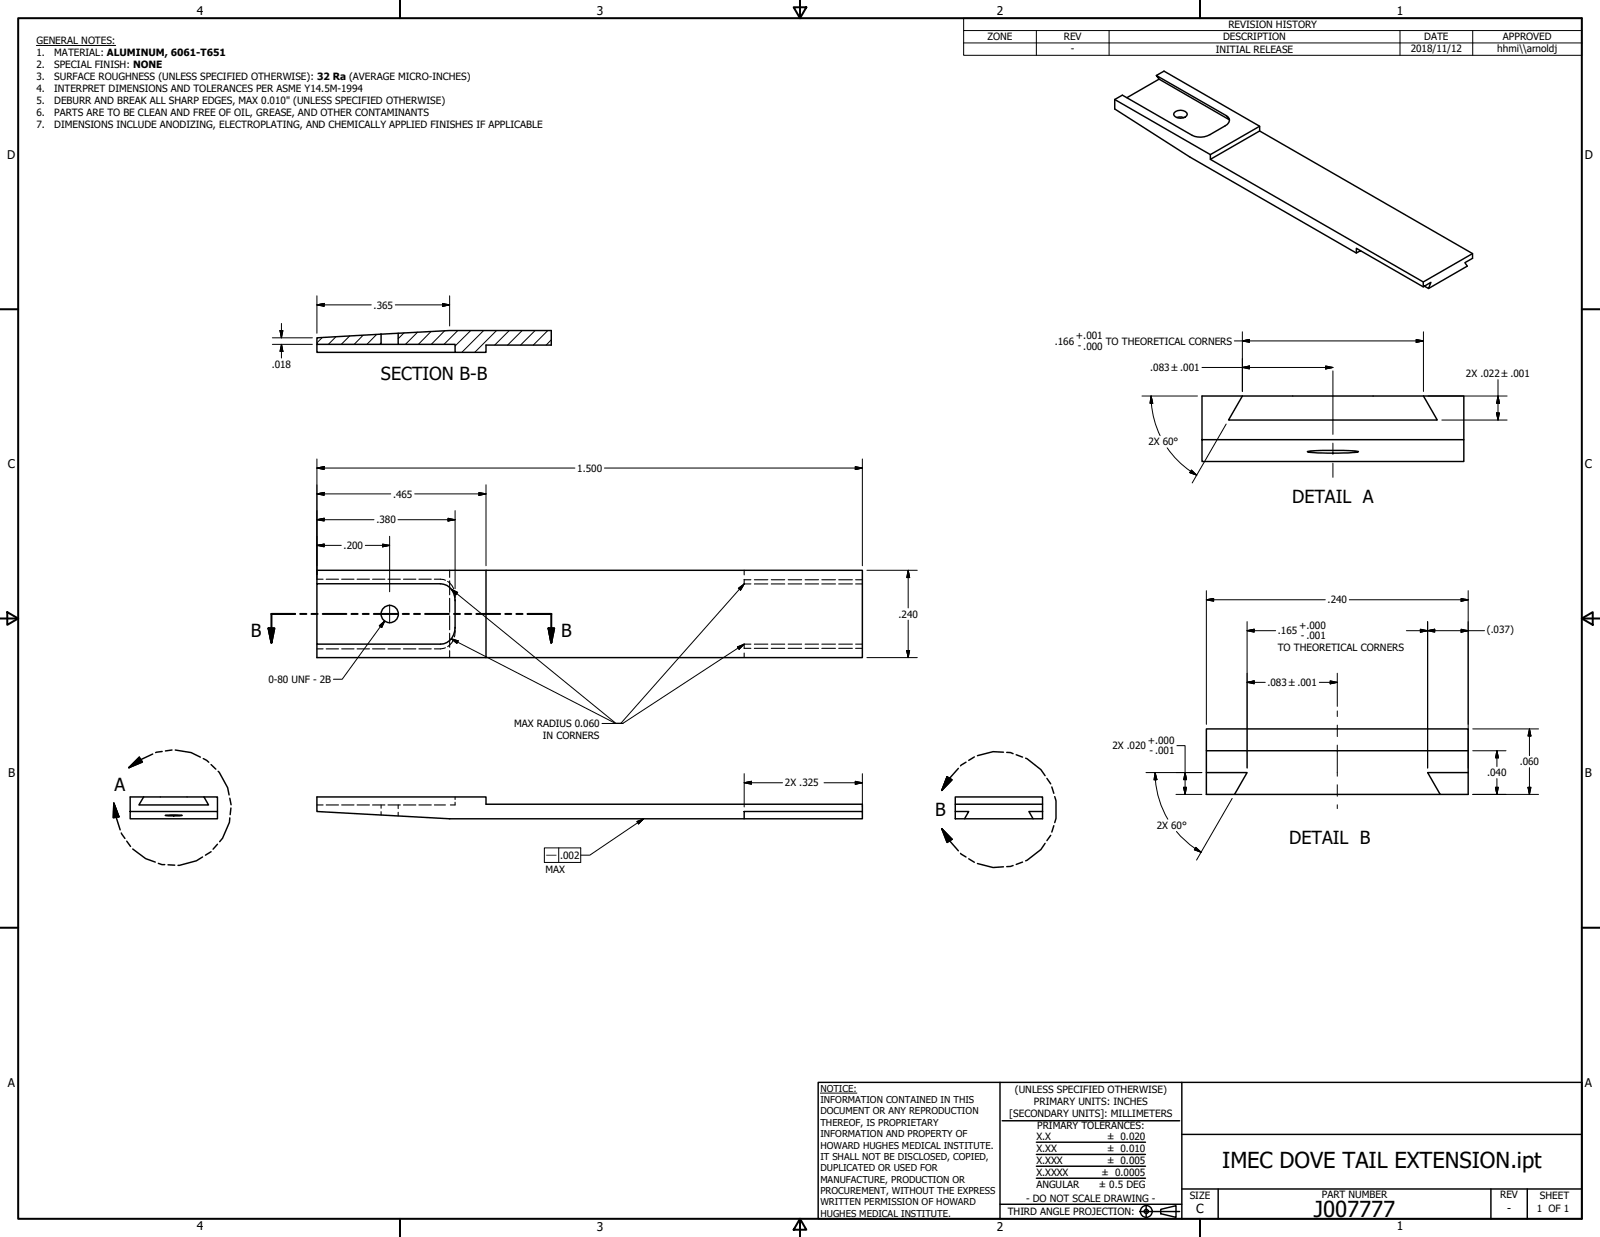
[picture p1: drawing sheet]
<svg xmlns="http://www.w3.org/2000/svg" width="559mm" height="432mm" viewBox="0 0 559 432" stroke-linecap="round" stroke-linejoin="round" font-family="sans-serif">
<!-- layer: Hatch (ANSI) -->
<g fill="none" stroke="#000" stroke-width=".35">
<path d="M112.6 117.8l-1.9 1.9M117.3 117.5l-2.6 2.7M122.1 117.3l-2.9 2.9M126.8 117l-3.1 3.2M131.6 116.7l-3.5 3.5M133.1 119.7l-.4 .5M141.1 116.2l-2 2M145.9 116l-4.3 4.2M150.6 115.7l-4.5 4.5M155.3 115.4l-4.7 4.8M159.9 115.4l-4.8 4.8M164.4 115.4l-5.5 5.4"/>
<path d="M168.9 115.4l-7.6 7.6M173.4 115.4l-7.6 7.6M177.9 115.4l-5.1 5.1M182.4 115.4l-5.1 5.1M186.9 115.4l-5.1 5.1M191.3 115.4l-5.1 5.1M192.5 118.6l-1.7 1.9"/>
</g>
<!-- layer: Hidden (ANSI) -->
<g fill="none" stroke="#000" stroke-width=".38">
<path d="M157 199.1v2.4M259.9 199.1v1.6M110.7 202.2h2.1M113.9 202.2h4.3M119.3 202.2h4.3M124.7 202.2h4.3M130.1 202.2h4.3M135.5 202.2h4.3M140.9 202.2h4.3M146.3 202.2h4.3M151.7 202.2h2.2l1.7 .4M156.3 202.9l1.6 1.5 .6 1.1"/>
<path d="M157 202.8v4.8M157 208.9v4.8M157 214.9v4.9M158.7 206.3l.2 2.3M158.9 209.1v.6M158.9 219v.5M259.9 202.2v1.6h2.4M259.9 202.4h2.4M263.5 203.8h4.7M263.5 202.4h4.7M269.4 203.8h4.7M269.4 202.4h4.7"/>
<path d="M275.3 203.8h4.7M275.3 202.4h4.7M281.2 203.8h4.7M281.2 202.4h4.7M287 203.8h4.8M287 202.4h4.8M292.9 203.8h4.8M292.9 202.4h4.8M298.8 203.8h2.4M298.8 202.4h2.4M110.7 226.5h2.1M113.9 226.5h4.3"/>
<path d="M119.3 226.5h4.3M124.7 226.5h4.3M130.1 226.5h4.3M135.5 226.5h4.3M140.9 226.5h4.3M146.3 226.5h4.3M155.6 226.1l-1.7 .4h-2.2M157 221v4.9M157 227.1v2.5M158.5 223.1l-.6 1.2-1.6 1.4M158.9 220.1l-.2 2.2M259.9 228v1.6"/>
<path d="M259.9 226.3h2.4M262.3 224.9h-2.4v1.5M263.5 224.9h4.7M263.5 226.3h4.7M269.4 224.9h4.7M269.4 226.3h4.7M275.3 224.9h4.7M275.3 226.3h4.7M281.2 224.9h4.7M281.2 226.3h4.7M287 224.9h4.8M287 226.3h4.8"/>
<path d="M292.9 224.9h4.8M292.9 226.3h4.8M298.8 224.9h2.4M298.8 226.3h2.4M158.9 278.2v.9M110.7 281h2.1M113.9 281h4.3M119.3 281h4.3M124.7 281h4.3M130.1 281h4.3M133.1 281v1.1M133.1 283.3v1.2"/>
<path d="M135.5 281h4.3M139.1 281v1.3M139.1 283.5v1.3M140.9 281h4.3M146.3 281h4.3M151.7 281h3.9M158.9 280v1h-1.6"/>
</g>
<!-- layer: Visible (ANSI) -->
<g fill="none" stroke="#000" stroke-width=".51">
<path d="M389.3 34.7l33.4 19.3 17.2-9.9M389.3 34.7v3.3l26.2 16.8 58.2 33.5M393.6 34.1l11.2-6.5 24.6 14.2M403.9 26.4l2.6-1.6 33.4 19.3v1.6M404.8 27.6l-.9-1.2 24.4 14a1.89 1.89 0 0 1 1.1 1.9 1.89 1.89 0 0 1-1.5 1.6l-5.3 3.1a6.8 6.8 0 0 1-6.2 .2l-24.4-14-2.7 1.5M410.1 39.4a2.9 2.9 0 0 1 4.6 .5 2.73 2.73 0 0 1-4.8 0zM411 41l1.7-.2 .8 .3M422.7 54v1.6l17.2-9.9 74.4 42.8v1.7l-2.7 1.5 .8 1.2-13.5 7.8M422.7 55.6l74.4 42.8M475.2 87.5l-1.5 .8v-1.6l23.4 13.4 2.6-1.5-.8 2.1-1.4-.8M514.3 88.5l-17.2 9.9v1.7M110.7 117.9l22.4-1.3v3.6h-22.4z"/>
<path d="M139.1 116.3l17.9-.9h35.5v5.1h-22.8v2.5h-10.8v-2.8h-19.8zM139.1 116.3l-6 .3M110.7 120.2v2.8h48.2M133.1 120.2h6M433.9 138.2l-4.8 8.4h72.9l-4.9-8.4M497.1 138.2h-77.3v22.9h91.4v-7.6h-91.4M497.1 138.2h14.1v15.3M456.6 157.6l8.9-.4a29.6 29.6 0 0 1 8.9 .5l-3.6 .4-5.3 .1a31.6 31.6 0 0 1-8.9-.6zM169.7 199.1h-59v4.7M110.7 203.8h43.2a5.4 5.4 0 0 1 5 5.9v9.3a5.5 5.5 0 0 1-5 5.9h-43.2zM110.7 224.9v4.7h59v-30.5h131.5v30.5h-131.5M50.2 278.2l-1.7 2.8h24.3l-1.6-2.8"/>
<path d="M71.2 278.2h-25.7v7.6h30.4v-2.5h-30.4M71.2 278.2h4.7v5.1M421.3 262.1v-7.7h91.5v15.3M421.3 269.7h14.2l-4.3 7.6h-9.9zM431.2 277.3h71.8M498.6 269.7h14.2v7.6h-9.8zM512.8 262.1h-91.5v7.6M57.7 284.6l5.9 .1-4.8 .1zM259.9 283.3h41.3v2.5h-41.3zM301.2 283.3v-2.6h-131.5v-2.5h-59v5.1l46.3 2.5h102.9M333.6 280.7v-2.5h30.5v5.1M333.6 283.3h4.7l-1.4 2.5h-3.3z"/>
<path d="M336.9 285.8h23.9M359.3 283.3h4.8v2.5h-3.3zM364.1 280.7h-30.5v2.6"/>
<circle cx="136.1" cy="214.3" r="3"/>
</g>
<!-- layer: Visible Narrow (ANSI) -->
<path d="M428.3 40.4l.9 1.3" fill="none" stroke="#000" stroke-width=".38"/>
<!-- layer: Detail Boundary (ANSI) -->
<g fill="none" stroke="#000" stroke-width=".51">
<path d="M48.6 264.4l1.1 1.6-4.7 2zM53.3 263.2l-4.2 2-4.1 2.8M56.6 262.3l-2.2 .4M60.1 261.8l-2.3 .3M61.2 261.8l5.5 .9 3.3 1.6M71 264.8l1.9 1.3M73.7 266.9l1.7 1.6M76.2 269.2l3.3 5.8 .5 2.5M80.3 278.6l.4 2.3M330.8 271.1l1.7 1.1-3.6 3.7zM334.7 268.2l-3 3.5-2.8 4.2M337.4 266.1l-1.9 1.2"/>
<path d="M340.3 264.2l-2 1.2M350.5 262.6l-3.7-.2-5.4 1.4M351.6 262.6l1.3 .1 .9 .4M354.9 263.5l2.2 .8M358.2 264.7l5.3 4 1.5 2.1M365.6 271.7l1.4 1.9M367.3 274.7l.7 2.2M368.4 278.1l.4 1.4v6.2l-.4 1.4M39.8 280.4l1.7 4.7-1.9 .3zM39.8 280.4l.8 4.9 1.4 4.4M42.4 290.8l1.2 1.9M44.3 293.6l1.3 1.9"/>
<path d="M46.4 296.4l4.5 3.3 3.3 1.2M70.7 299.1l-2.1 1.4-6.4 1.6M73.7 297.3l-1.9 1.2M75.9 294.7l-1.5 1.7M80.3 285.5l-.2 1.5-2.4 5.6-1 1.2M80.6 282.1l-.2 2.3M328.9 289.3l3.6 3.7-1.7 1.1zM328.9 289.3l2.8 4.2 3 3.5M335.5 297.9l1.9 1.2M338.3 299.8l2 1.2M365 294.4l-1.5 2.1-5.3 4M367 291.6l-1.4 1.8"/>
<path d="M368 288.2l-.7 2.2M55.3 301.4l1.3 .4h.9M58.7 301.9l2.3 .1M341.4 301.4l5.4 1.4 3.7-.2M353.8 302.1l-2.2 .4M357.1 300.9l-2.2 .9"/>
</g>
<path d="M48.6 264.4l-3.6 3.6zM48.6 264.4l1.1 1.6-4.7 2zM330.8 271.1l-1.9 4.8zM330.8 271.1l1.7 1.1-3.6 3.7zM39.8 280.4l1.7 4.7zM39.8 280.4l1.7 4.7-1.9 .3zM328.9 289.3l3.6 3.7zM328.9 289.3l3.6 3.7-1.7 1.1z" fill="#000" stroke="#000" stroke-width=".51"/>
<!-- layer: Section Line (ANSI) -->
<g fill="none" stroke="#000" stroke-width=".7">
<path d="M93.8 219.3h2l-1 5zM103.1 214.3h-8.3v10M104.8 214.3h2.2M108.8 214.3h2.1M112.7 214.3h8.3M122.7 214.3h2.2M126.7 214.3h2.1M130.6 214.3h8.3M140.7 214.3h2.1M144.6 214.3h2.1M148.5 214.3h8.3M158.6 214.3h2.1"/>
<path d="M162.4 214.3h2.2M166.4 214.3h8.3M176.5 214.3h2.1M180.3 214.3h2.2M184.3 214.3h8.2v10M191.6 219.3h1.9l-1 5z"/>
</g>
<path d="M93.8 219.3l1 5zM93.8 219.3h2l-1 5zM191.6 219.3l.9 5zM191.6 219.3h1.9l-1 5z" fill="#000" stroke="#000" stroke-width=".7"/>
<!-- layer: Border (ANSI) -->
<g fill="none" stroke="#000" stroke-width=".7">
<path d="M6.3 6.3h546.1v419.1h-546.1zM139.7 0v6.3M277.2 2.5h4.4l-2.2 3.8zM279.4 0v6.3M419.1 0v6.3M0 107.9h6.3M552.4 107.9h6.4M0 215.9h6.3M2.5 213.7l3.8 2.2-3.8 2.2zM552.4 215.9l3.9-2.2v4.4zM552.4 215.9h6.4M0 323.8h6.3"/>
<path d="M552.4 323.8h6.4M139.7 425.4v6.4M279.4 425.4l2.2 3.9h-4.4zM279.4 425.4v6.4M419.1 425.4v6.4"/>
</g>
<!-- layer: Title (ANSI) -->
<g fill="none" stroke="#000" stroke-width=".51">
<path d="M285.8 377.8h266.6v47.6h-266.6zM349.2 377.8v47.6M412.7 377.8v47.6M350 391.2h62M361.9 398.7h38.1M412.7 396h139.7M361.9 411.3h38.1M361.9 407.1h38.1M361.9 403h38.1M412.7 415h139.7M425.4 415v10.4M520.7 415v10.4"/>
<path d="M533.4 415v10.4M349.2 420.4h63.5M398 422.9h14M400.3 420.6v4.6M405.4 422.1l5.3-1.2v4l-5.3-1.2z"/>
<circle cx="400.3" cy="422.9" r="2.06"/>
<circle cx="400.3" cy="422.9" r=".73"/>
</g>
<path d="M286.5 381.6h12.8" fill="none" stroke="#000" stroke-width=".35"/>
<!-- layer: Symbol (ANSI) -->
<g fill="none" stroke="#000" stroke-width=".35">
<path d="M12.7 15.9h27.7M336.5 10.7v-4.4h215.9v4.4M336.5 15h215.9M361.9 10.7v8.6M387.3 10.7v8.6M488.9 10.7v8.6M514.3 10.7v8.6M552.4 10.7h-215.9v4.3M552.4 10.7v8.6h-215.9v-4.3M132.5 218.4l1.9-1.7-1.1 2.4zM134.4 216.7l-14.9 20.4h-3M157.6 205.7l2.2 1.1-.6 .8z"/>
<path d="M157.6 205.7l57.5 46.8h2.5M257.9 205.4l2-1.6-1.3 2.2zM259.9 203.8l-43.1 48.7h-6.6M157.6 223l2.4 .7-.4 .9zM157.6 223l57.4 29.5h2.5M257.6 225.8l2.3-.9-1.8 1.7zM259.9 224.9l-42.4 27.6h-2.6M190.1 296h12.7v5.1h-12.7zM195.1 296v5.1M222.4 286.8l2.4-1-1.8 1.8zM224.8 285.8l-18.8 12.7h-3.2"/>
</g>
<!-- layer: Dimension (ANSI) -->
<g fill="none" stroke="#000" stroke-width=".35">
<path d="M95.1 117.9h14M97.8 115.4h1l-.5 2.5zM98.3 112.9v5M110.7 106.4l2.5-.5v1zM110.7 106.4h19M110.7 103.3v13M138 106.4h19M154.6 105.9l2.4 .5-2.4 .5zM157 103.3v10.5M431.1 119h66M433.9 119l2.5-.5v1zM433.9 115.8v20.9"/>
<path d="M494.6 118.5l2.5 .5-2.5 .5zM497.1 115.8v20.9M95.1 120.2h14M98.3 120.2l.5 2.5h-1zM98.3 120.2v4.8M398.8 138.2h19.4M402 138.2l.6 2.6h-1zM402 138.2l.1 2.6M419.8 128.3h45.7M433.9 128.3l2.5-.5v1zM463 127.8l2.5 .5-2.5 .5zM498.7 138.2h27.7"/>
<path d="M523.2 138.2l.5 2.6h-1zM523.2 132.5v14.1M402.1 140.8a31.8 31.8 0 0 0 3.1 11.3M407.6 156.3a31.8 31.8 0 0 0 8.2 8.2M428.2 148l-11.8 20.6M503.6 146.6h22.8M522.7 144.1h1l-.5 2.5zM110.7 163.4l2.5-.5v1zM110.7 172.4l2.5-.5v1zM110.7 160.2v42M110.7 163.4h90.1M110.7 172.4h25.8"/>
<path d="M144.8 172.4h24.9M158.9 178.2v27.3M167.3 171.9l2.4 .5-2.4 .5zM169.7 169.2v28.3M211.1 163.4h90.1M298.7 162.9l2.5 .5-2.5 .5zM301.2 160.2v37.3M415.9 164.5l2.1 1.4M416.1 164.1l1.9 1.8-2.5-.9zM110.7 190.4l2.5-.5v1zM110.7 181.4l2.5-.5v1zM110.7 190.4h8.5"/>
<path d="M110.7 181.4h19.9M127.6 190.4h8.5M133.6 189.9l2.5 .5-2.5 .5zM136.1 187.2v19.4M139 181.4h19.9M156.5 180.9l2.4 .5-2.4 .5zM302.8 199.1h17.6M317.2 199.1l.5 2.5h-1zM317.2 199.1v13.1M158.9 207.8v.3M317.2 216.5v13.1M421.3 209.4l2.6-.5v1z"/>
<path d="M421.3 209.4h41.6M421.3 206.2v46.7M435.5 217v51.1M471.2 209.4h41.6M496.1 219.6l2.5 .6-2.5 .5zM498.6 217v51.1M510.3 219.6l2.5 .6-2.5 .5zM510.3 208.9l2.5 .5-2.5 .5zM512.8 206.2v61.9M302.8 229.6h17.6M316.7 227.1h1l-.5 2.5zM435.5 220.2l2.5-.6v1.1z"/>
<path d="M435.5 238.2l2.5-.5v1zM435.5 220.2h10M435.5 238.2h6.4M460.8 238.2h6.2M464.6 237.7l2.4 .5-2.4 .5zM467 235v11.6M491.2 220.2h27.3M498.6 220.2l2.5-.6v1.1zM514.3 254.4h23M534.2 254.4l.5 2.5h-1zM534.2 254.4v9.4M259.9 273.2l2.5-.5v1z"/>
<path d="M259.9 273.2h13.4M259.9 270.1v11.6M287.8 273.2h13.4M298.7 272.7l2.5 .5-2.5 .5zM301.2 270.1v11.6M400.2 269.7h19.5M403.4 269.7l.7 2.5h-1.1zM403.4 269.7l.1 2.5M403.5 272.2a32.2 32.2 0 0 0 4.4 13.8M410.7 277.3h9M411 260.3h2.9v17M413.4 274.8h1l-.5 2.5z"/>
<path d="M413.9 269.7l.5 2.5h-1zM430.3 278.7l-12.4 21.5M514.3 277.3h23M514.3 262.1h11.7M522.3 274.8h1l-.5 2.5zM522.8 262.1l.5 2.4h-1zM522.8 262.1v5.5M522.8 271.8v5.5M533.7 274.8h1l-.5 2.5zM534.2 268v9.3M410.9 290.2l1.3 1.5a32.2 32.2 0 0 0 7.3 5.8M417.6 295.8l1.9 1.7-2.4-.9z"/>
</g>
<g fill="#000" stroke="#000" stroke-width=".35">
<path d="M97.8 115.4l.5 2.5zM97.8 115.4h1l-.5 2.5zM110.7 106.4l2.5-.5zM110.7 106.4l2.5-.5v1zM154.6 106.9l2.4-.5zM154.6 105.9l2.4 .5-2.4 .5zM433.9 119l2.5-.5zM433.9 119l2.5-.5v1zM494.6 119.5l2.5-.5zM494.6 118.5l2.5 .5-2.5 .5zM98.3 120.2l.5 2.5zM98.3 120.2l.5 2.5h-1z"/>
<path d="M433.9 128.3l2.5-.5zM433.9 128.3l2.5-.5v1zM463 128.8l2.5-.5zM463 127.8l2.5 .5-2.5 .5zM402 138.2l.6 2.6zM402 138.2l.6 2.6h-1zM522.7 144.1l.5 2.5zM522.7 144.1h1l-.5 2.5zM523.2 138.2l.5 2.6zM523.2 138.2l.5 2.6h-1zM110.7 163.4l2.5-.5zM110.7 163.4l2.5-.5v1z"/>
<path d="M110.7 172.4l2.5-.5zM110.7 172.4l2.5-.5v1zM167.3 172.9l2.4-.5zM167.3 171.9l2.4 .5-2.4 .5zM298.7 163.9l2.5-.5zM298.7 162.9l2.5 .5-2.5 .5zM415.5 165l2.5 .9zM416.1 164.1l1.9 1.8-2.5-.9zM110.7 190.4l2.5-.5zM110.7 190.4l2.5-.5v1zM110.7 181.4l2.5-.5zM110.7 181.4l2.5-.5v1z"/>
<path d="M133.6 190.9l2.5-.5zM133.6 189.9l2.5 .5-2.5 .5zM156.5 181.9l2.4-.5zM156.5 180.9l2.4 .5-2.4 .5zM317.2 199.1l.5 2.5zM317.2 199.1l.5 2.5h-1zM421.3 209.4l2.6-.5zM421.3 209.4l2.6-.5v1zM435.5 220.2l2.5-.6zM435.5 220.2l2.5-.6v1.1zM498.6 220.2l2.5-.6zM498.6 220.2l2.5-.6v1.1z"/>
<path d="M510.3 209.9l2.5-.5zM510.3 208.9l2.5 .5-2.5 .5zM316.7 227.1l.5 2.5zM316.7 227.1h1l-.5 2.5zM435.5 238.2l2.5-.5zM435.5 238.2l2.5-.5v1zM464.6 238.7l2.4-.5zM464.6 237.7l2.4 .5-2.4 .5zM496.1 220.7l2.5-.5zM496.1 219.6l2.5 .6-2.5 .5zM510.3 220.7l2.5-.5zM510.3 219.6l2.5 .6-2.5 .5z"/>
<path d="M534.2 254.4l.5 2.5zM534.2 254.4l.5 2.5h-1zM259.9 273.2l2.5-.5zM259.9 273.2l2.5-.5v1zM298.7 273.7l2.5-.5zM298.7 272.7l2.5 .5-2.5 .5zM403.4 269.7l.7 2.5zM403.4 269.7l.7 2.5h-1.1zM413.4 274.8l.5 2.5zM413.4 274.8h1l-.5 2.5zM413.9 269.7l.5 2.5zM413.9 269.7l.5 2.5h-1z"/>
<path d="M522.3 274.8l.5 2.5zM522.3 274.8h1l-.5 2.5zM522.8 262.1l.5 2.4zM522.8 262.1l.5 2.4h-1zM533.7 274.8l.5 2.5zM533.7 274.8h1l-.5 2.5zM417.1 296.6l2.4 .9zM417.6 295.8l1.9 1.7-2.4-.9z"/>
</g>
<!-- layer: Symbol (ANSI) -->
<path d="M134.4 216.7l-1.1 2.4zM132.5 218.4l1.9-1.7-1.1 2.4zM157.6 205.7l2.2 1.1zM157.6 205.7l2.2 1.1-.6 .8zM259.9 203.8l-1.3 2.2zM257.9 205.4l2-1.6-1.3 2.2zM157.6 223l2.4 .7zM157.6 223l2.4 .7-.4 .9zM258.1 226.6l1.8-1.7zM257.6 225.8l2.3-.9-1.8 1.7zM223 287.6l1.8-1.8zM222.4 286.8l2.4-1-1.8 1.8z" fill="#000" stroke="#000" stroke-width=".35"/>
<!-- layer: Centerline (ANSI) -->
<path d="M465.5 129.5v22.1M465.5 154.7v3.9M465.5 161.7v4.9M467 248.2v1.9M467 253.1v4M467 260.1v10.9M467 273.9v4M467 280.9v1.4" fill="none" stroke="#000" stroke-width=".35"/>
<!-- layer: Center Mark (ANSI) -->
<path d="M132.9 214.3h6.4M136.1 211.1v6.4" fill="none" stroke="#000" stroke-width=".35"/>
<g font-size="7.7">
<text x="426.8" y="407.6">IMEC DOVE TAIL EXTENSION.ipt</text>
<text x="458.9" y="424.8">J007777</text>
</g>
<g font-size="6.3">
<text x="133" y="132.7">SECTION B-B</text>
<text x="451.3" y="175.5">DETAIL A</text>
<text x="87.6" y="222.4">B</text>
<text x="196" y="222.4">B</text>
<text x="40" y="276.3">A</text>
<text x="326.6" y="284.9">B</text>
<text x="450.3" y="294.8">DETAIL B</text>
</g>
<text font-size="4.4" x="417.8" y="423.5">C</text>
<g font-size="4.2">
<text x="68.7" y="5.3">4</text>
<text x="208.4" y="5.3">3</text>
<text x="348.1" y="5.3">2</text>
<text x="487.8" y="5.3">1</text>
<text x="2.5" y="55.5">D</text>
<text x="553.5" y="55.5">D</text>
<text x="2.8" y="163.4">C</text>
<text x="553.5" y="163.4">C</text>
<text x="2.9" y="271.4">B</text>
<text x="553.5" y="271.4">B</text>
<text x="2.8" y="379.3">A</text>
<text x="553.5" y="379.3">A</text>
<text x="68.7" y="429.5">4</text>
<text x="208.4" y="429.6">3</text>
<text x="348.1" y="429.6">2</text>
<text x="487.8" y="429.5">1</text>
</g>
<text font-size="3.8" x="526.4" y="423.1">-</text>
<g font-size="3.5">
<text x="429" y="9.8">REVISION HISTORY</text>
<text x="12.7" y="15.3">GENERAL NOTES:</text>
<text x="344.9" y="14.1">ZONE</text>
<text x="371.5" y="14.1">REV</text>
<text x="427.2" y="14.1">DESCRIPTION</text>
<text x="497.4" y="14.1">DATE</text>
<text x="524.9" y="14.1">APPROVED</text>
<text x="12.7" y="19.5">1.</text>
<text x="12.7" y="23.7">2.</text>
<text x="18.9" y="19.5">MATERIAL: ALUMINUM, 6061-T651</text>
<text x="18.9" y="23.7">SPECIAL FINISH: NONE</text>
<text x="374" y="18.3">-</text>
<text x="424.6" y="18.4">INITIAL RELEASE</text>
<text x="492.7" y="18.2">2018/11/12</text>
<text x="522.9" y="18.1">hhmi\\arnoldj</text>
<text x="12.7" y="27.8">3.</text>
<text x="18.9" y="27.8">SURFACE ROUGHNESS (UNLESS SPECIFIED OTHERWISE): 32 Ra (AVERAGE MICRO-INCHES)</text>
<text x="12.7" y="32">4.</text>
<text x="18.9" y="32">INTERPRET DIMENSIONS AND TOLERANCES PER ASME Y14.5M-1994</text>
<text x="12.7" y="36.2">5.</text>
<text x="12.7" y="40.4">6.</text>
<text x="18.9" y="36.2">DEBURR AND BREAK ALL SHARP EDGES, MAX 0.010&quot; (UNLESS SPECIFIED OTHERWISE)</text>
<text x="18.9" y="40.4">PARTS ARE TO BE CLEAN AND FREE OF OIL, GREASE, AND OTHER CONTAMINANTS</text>
<text x="12.7" y="44.6">7.</text>
<text x="18.9" y="44.6">DIMENSIONS INCLUDE ANODIZING, ELECTROPLATING, AND CHEMICALLY APPLIED FINISHES IF APPLICABLE</text>
<text x="130.5" y="107.7">.365</text>
<text x="375.8" y="118.4">+.001</text>
<text x="368.4" y="120.3">.166</text>
<text x="376.4" y="121.9">- .000</text>
<text x="386.2" y="120.3">TO THEORETICAL CORNERS</text>
<text x="94.9" y="128.3">.018</text>
<text x="401.7" y="129.5">.083 ±.001</text>
<text x="512" y="131.6">2X .022 ±.001</text>
<text x="401.1" y="155.4">2X 60°</text>
<text x="201.6" y="164.7">1.500</text>
<text x="137.3" y="173.7">.465</text>
<text x="131.4" y="182.7">.380</text>
<text x="120" y="191.6">.200</text>
<text x="313.8" y="215.6">.240</text>
<text x="463.7" y="210.6">.240</text>
<text x="446.3" y="221.4">.165</text>
<text x="453.7" y="219.5">+.000</text>
<text x="519.3" y="221.1">(.037)</text>
<text x="446.3" y="227.1">TO THEORETICAL CORNERS</text>
<text x="454.3" y="223">- .001</text>
<text x="93.7" y="238.4">0-80 UNF - 2B</text>
<text x="442.7" y="239.5">.083 ±.001</text>
<text x="179.6" y="253.8">MAX RADIUS 0.060</text>
<text x="189.5" y="258">IN CORNERS</text>
<text x="388.5" y="261.6">2X .020</text>
<text x="400.9" y="259.7">+.000</text>
<text x="401.5" y="263.2">- .001</text>
<text x="530.8" y="267.1">.060</text>
<text x="274.1" y="274.5">2X .325</text>
<text x="519.4" y="271">.040</text>
<text x="404" y="289.4">2X 60°</text>
<text x="195.6" y="299.8">.002</text>
<text x="190.6" y="304.9">MAX</text>
<text x="354.5" y="381.6">(UNLESS SPECIFIED OTHERWISE)</text>
<text x="352.5" y="390">[SECONDARY UNITS]: MILLIMETERS</text>
<text x="361.1" y="385.8">PRIMARY UNITS: INCHES</text>
<text x="362.3" y="394.1">PRIMARY TOLERANCES:</text>
<text x="361.9" y="397.9">X.X</text>
<text x="386.7" y="398">± 0.020</text>
<text x="361.9" y="402.1">X.XX</text>
<text x="361.9" y="406.3">X.XXX</text>
<text x="386.7" y="402.1">± 0.010</text>
<text x="386.7" y="406.3">± 0.005</text>
<text x="361.9" y="410.5">X.XXXX</text>
<text x="384.7" y="410.5">± 0.0005</text>
<text x="358.4" y="419.7">- DO NOT SCALE DRAWING -</text>
<text x="361.9" y="414.6">ANGULAR</text>
<text x="383.8" y="414.7">± 0.5 DEG</text>
<text x="415.5" y="418.4">SIZE</text>
<text x="461.6" y="418.3">PART NUMBER</text>
<text x="523.9" y="418.3">REV</text>
<text x="537.8" y="418.4">SHEET</text>
<text x="352" y="424.2">THIRD ANGLE PROJECTION:</text>
<text x="536.7" y="423.2">1 OF 1</text>
</g>
<g font-size="3.3">
<text x="190.6" y="298.7">⏤</text>
<text x="286.5" y="381.1">NOTICE:</text>
<text x="286.5" y="385">INFORMATION CONTAINED IN THIS</text>
<text x="286.5" y="389">DOCUMENT OR ANY REPRODUCTION</text>
<text x="286.5" y="392.9">THEREOF, IS PROPRIETARY</text>
<text x="286.5" y="396.9">INFORMATION AND PROPERTY OF</text>
<text x="286.5" y="400.9">HOWARD HUGHES MEDICAL INSTITUTE.</text>
<text x="286.5" y="404.9">IT SHALL NOT BE DISCLOSED, COPIED,</text>
<text x="286.5" y="408.9">DUPLICATED OR USED FOR</text>
<text x="286.5" y="412.8">MANUFACTURE, PRODUCTION OR</text>
<text x="286.5" y="416.8">PROCUREMENT, WITHOUT THE EXPRESS</text>
<text x="286.5" y="420.8">WRITTEN PERMISSION OF HOWARD</text>
<text x="286.5" y="424.8">HUGHES MEDICAL INSTITUTE.</text>
</g>
</svg>
